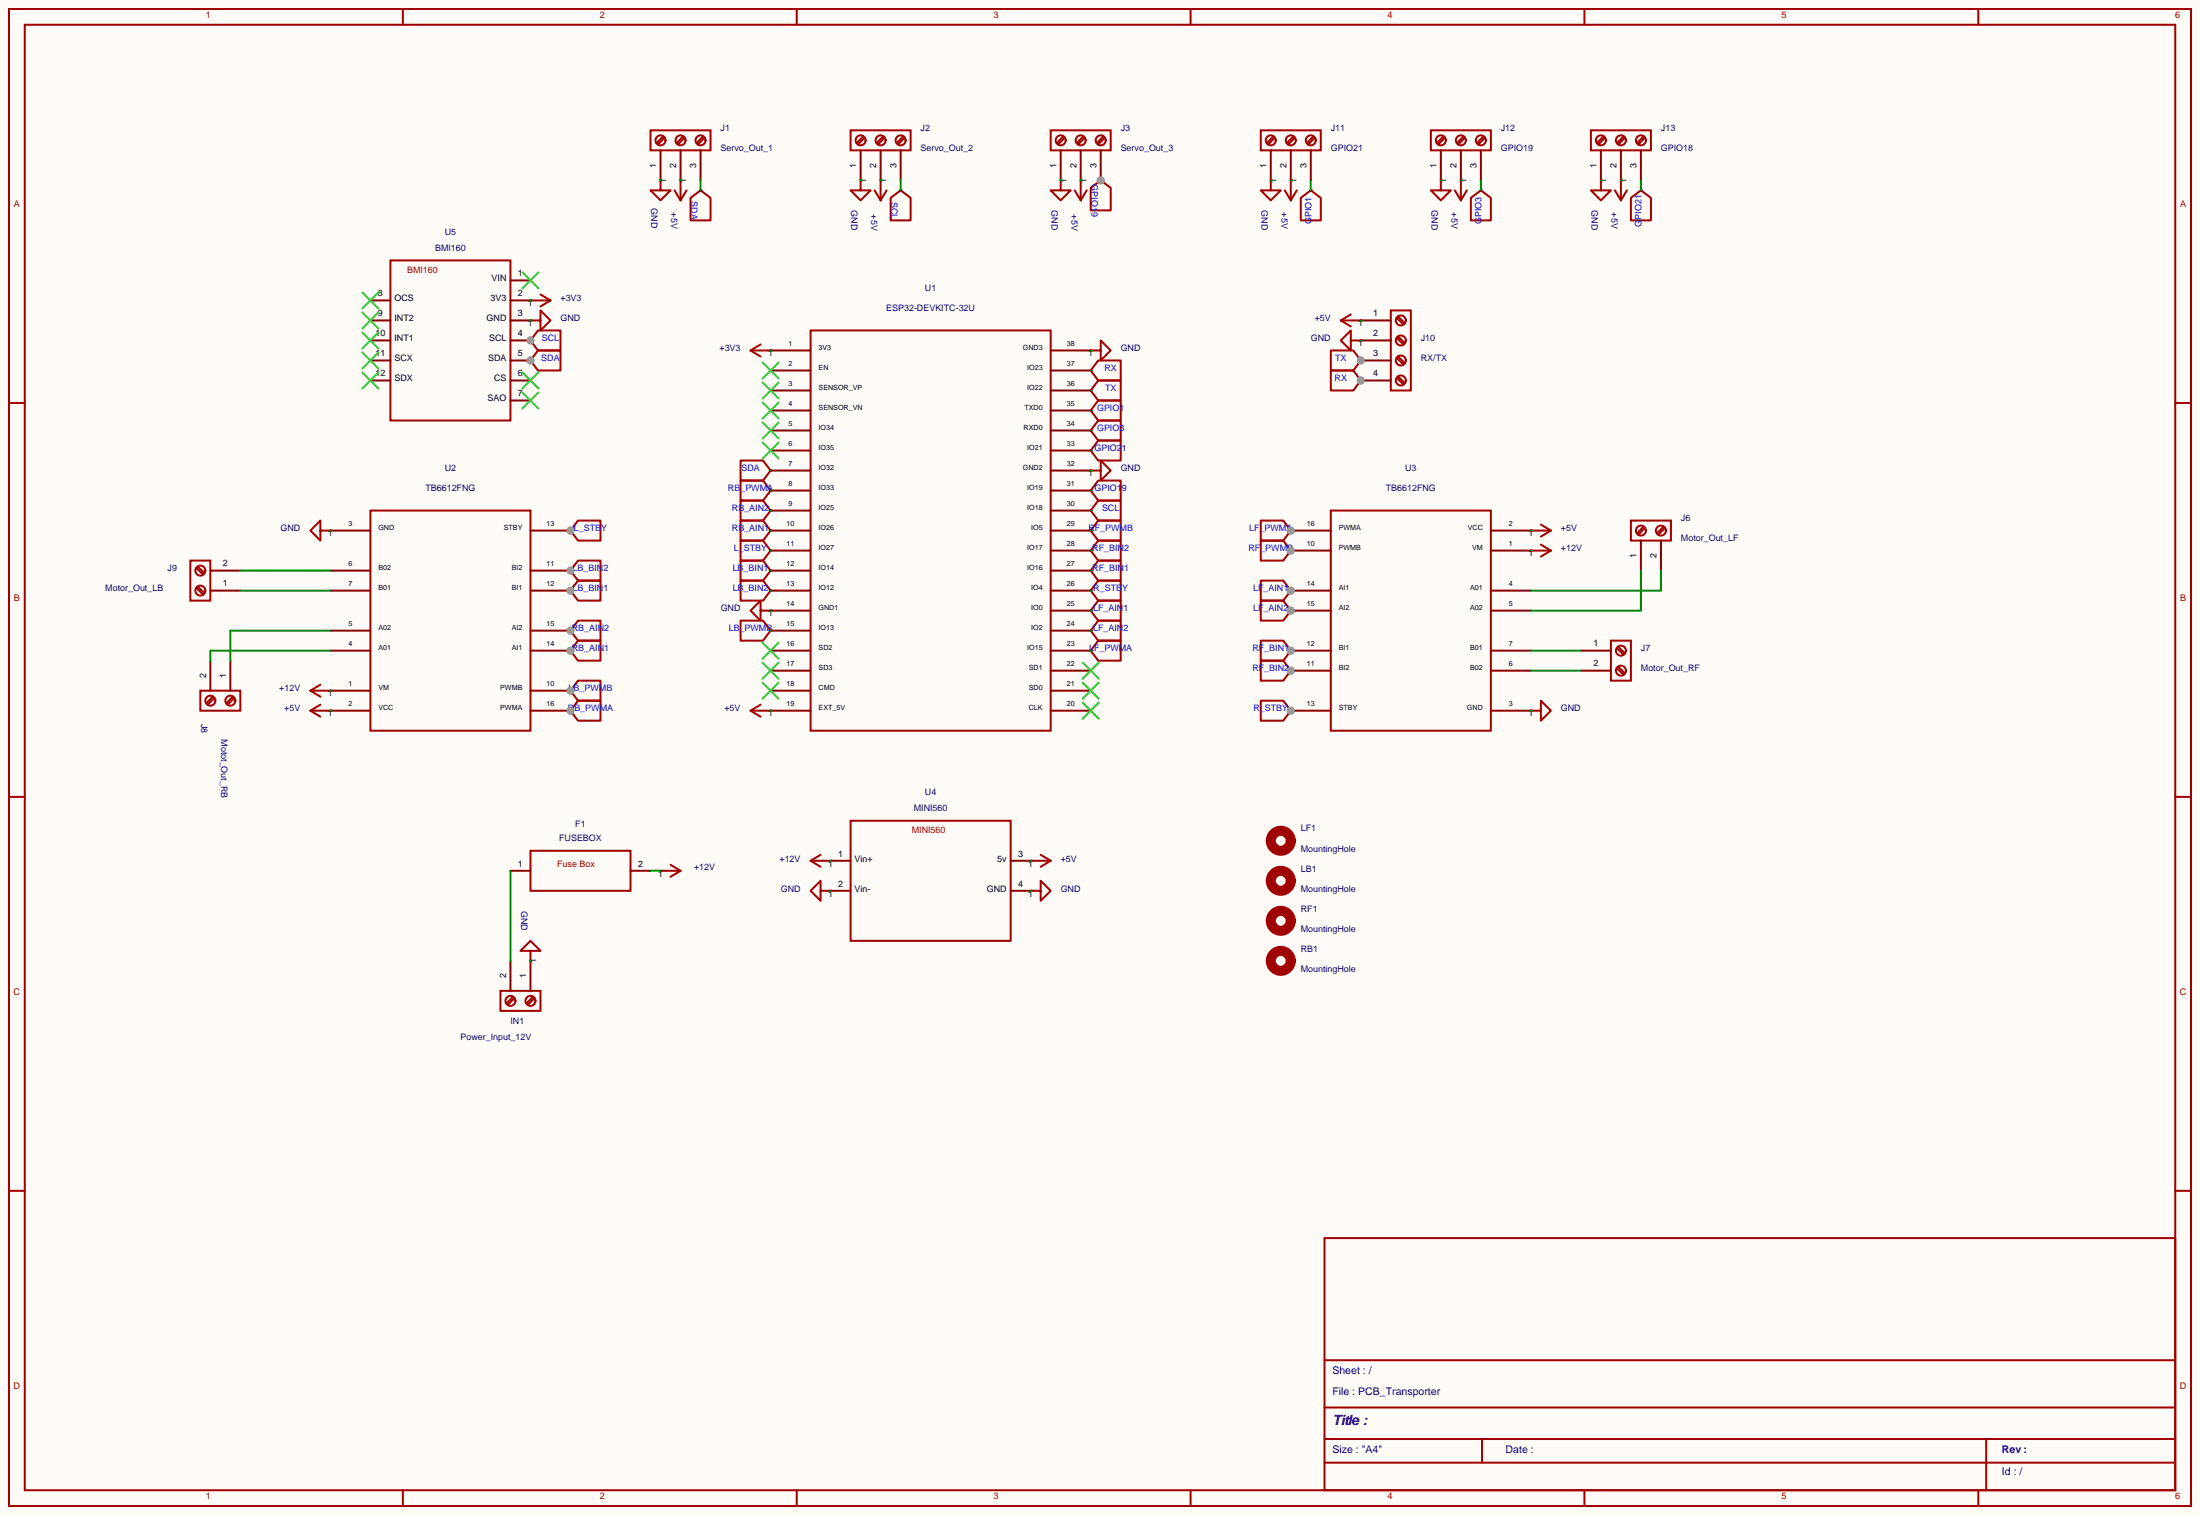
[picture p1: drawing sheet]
<svg xmlns="http://www.w3.org/2000/svg" width="279mm" height="192mm" viewBox="0 0 279 192" stroke-linecap="round" stroke-linejoin="round" font-family="sans-serif">
<path d="M0 0h279.3v192.3h-279.3z" fill="#fffcf7"/>
<g fill="none" stroke="#a10000" stroke-width=".25">
<path d="M1.1 1.1h277v190h-277zM3.1 3.1h273v186h-273zM51.1 1.1v2M101.1 1.1v2M151.1 1.1v2M201.1 1.1v2M251.1 1.1v2M1.1 51.1h2M276.1 51.1h2M73.4 73.7h2.8v2.5h-2.8l-1-1.2zM1.1 101.1h2M276.1 101.1h2"/>
<path d="M1.1 151.1h2M168.1 157.1h108v32h-108zM276.1 151.1h2M168.1 178.6h108M168.1 172.6h108M51.1 189.1v2M101.1 189.1v2M151.1 189.1v2M168.1 185.6h108M168.1 182.6h108M188.1 182.6v3M201.1 189.1v2"/>
<path d="M251.1 189.1v2M252.1 182.6v6.5"/>
</g>
<path d="M72.4 75h.1" fill="none" stroke="#870000" stroke-width=".25"/>
<circle cx="72.4" cy="75" r=".51" fill="#999"/>
<path d="M68.3 44.5h2.9v2.5h-2.9l-1-1.2z" fill="none" stroke="#a10000" stroke-width=".25"/>
<path d="M67.3 45.8h.1" fill="none" stroke="#870000" stroke-width=".25"/>
<circle cx="67.3" cy="45.8" r=".51" fill="#999"/>
<path d="M73.4 66.1h2.8v2.5h-2.8l-1-1.3z" fill="none" stroke="#a10000" stroke-width=".25"/>
<path d="M72.4 67.3h.1" fill="none" stroke="#870000" stroke-width=".25"/>
<circle cx="72.4" cy="67.3" r=".51" fill="#999"/>
<path d="M165.1 25.1l1.3-.9 1.3 .9v2.9h-2.6zM94 58.5h2.9l.9 1.2-.9 1.3h-2.9zM139.4 78.8h2.9v2.5h-2.9l-.9-1.3zM73.4 86.4h2.8v2.5h-2.8l-1-1.2z" fill="none" stroke="#a10000" stroke-width=".25"/>
<path d="M166.4 24.2h.1M97.8 59.7h.1M72.4 87.7h.1M138.5 80h.1" fill="none" stroke="#870000" stroke-width=".25"/>
<circle cx="72.4" cy="87.7" r=".51" fill="#999"/>
<path d="M160.1 76.2h2.8l1 1.3-1 1.3h-2.8z" fill="none" stroke="#a10000" stroke-width=".25"/>
<path d="M163.9 77.5h.1" fill="none" stroke="#870000" stroke-width=".25"/>
<circle cx="163.9" cy="77.5" r=".51" fill="#999"/>
<path d="M94 61h2.9l.9 1.3-.9 1.2h-2.9zM139.4 63.5h2.9v2.6h-2.9l-.9-1.3zM160.1 88.9h2.8l1 1.3-1 1.3h-2.8z" fill="none" stroke="#a10000" stroke-width=".25"/>
<path d="M97.8 62.3h.1M138.5 64.8h.1M163.9 90.2h.1" fill="none" stroke="#870000" stroke-width=".25"/>
<circle cx="163.9" cy="90.2" r=".51" fill="#999"/>
<path d="M186.7 25.1l1.3-.9 1.3 .9v2.9h-2.6zM168.9 44.5h2.9l1 1.3-1 1.2h-2.9z" fill="none" stroke="#a10000" stroke-width=".25"/>
<path d="M188 24.2h.1M172.8 45.8h.1" fill="none" stroke="#870000" stroke-width=".25"/>
<circle cx="172.8" cy="45.8" r=".51" fill="#999"/>
<path d="M68.3 41.9h2.9v2.6h-2.9l-1-1.3zM139.4 48.3h2.9v2.5h-2.9l-.9-1.2z" fill="none" stroke="#a10000" stroke-width=".25"/>
<path d="M67.3 43.2h.1M138.5 49.6h.1" fill="none" stroke="#870000" stroke-width=".25"/>
<circle cx="67.3" cy="43.2" r=".51" fill="#999"/>
<path d="M73.4 71.2h2.8v2.5h-2.8l-1-1.3z" fill="none" stroke="#a10000" stroke-width=".25"/>
<path d="M72.4 72.4h.1" fill="none" stroke="#870000" stroke-width=".25"/>
<circle cx="72.4" cy="72.4" r=".51" fill="#999"/>
<path d="M94 63.5h2.9l.9 1.3-.9 1.3h-2.9zM94 73.7h2.9l.9 1.3-.9 1.2h-2.9zM139.4 61h2.9v2.5h-2.9l-.9-1.2zM73.4 88.9h2.8v2.6h-2.8l-1-1.3zM139.4 81.3h2.9v2.6h-2.9l-.9-1.3z" fill="none" stroke="#a10000" stroke-width=".25"/>
<path d="M97.8 64.8h.1M97.8 75h.1M138.5 62.3h.1M72.4 90.2h.1M138.5 82.6h.1" fill="none" stroke="#870000" stroke-width=".25"/>
<circle cx="72.4" cy="90.2" r=".51" fill="#999"/>
<path d="M87.7 25.1l1.2-.9 1.3 .9v2.9h-2.5zM138.5 23.8l1.2-.9 1.3 .9v2.9h-2.5zM139.4 50.8h2.9v2.6h-2.9l-.9-1.3zM139.4 71.2h2.9v2.5h-2.9l-.9-1.3zM139.4 68.6h2.9v2.6h-2.9l-.9-1.3zM139.4 66.1h2.9v2.5h-2.9l-.9-1.3z" fill="none" stroke="#a10000" stroke-width=".25"/>
<path d="M88.9 24.2h.1M139.7 22.9h.1M138.5 52.1h.1M138.5 72.4h.1M138.5 69.9h.1M138.5 67.3h.1" fill="none" stroke="#870000" stroke-width=".25"/>
<circle cx="139.7" cy="22.9" r=".51" fill="#999"/>
<path d="M73.4 78.8h2.8v2.5h-2.8l-1-1.3zM94 78.8h2.9l.9 1.2-.9 1.3h-2.9z" fill="none" stroke="#a10000" stroke-width=".25"/>
<path d="M72.4 80h.1M97.8 80h.1" fill="none" stroke="#870000" stroke-width=".25"/>
<circle cx="72.4" cy="80" r=".51" fill="#999"/>
<path d="M139.4 45.8h2.9v2.5h-2.9l-.9-1.3zM139.4 73.7h2.9v2.5h-2.9l-.9-1.2zM73.4 81.3h2.8v2.6h-2.8l-1-1.3z" fill="none" stroke="#a10000" stroke-width=".25"/>
<path d="M138.5 47h.1M138.5 75h.1M72.4 82.6h.1" fill="none" stroke="#870000" stroke-width=".25"/>
<circle cx="72.4" cy="82.6" r=".51" fill="#999"/>
<path d="M207 25.1l1.3-.9 1.3 .9v2.9h-2.6zM168.9 47h2.9l1 1.3-1 1.3h-2.9z" fill="none" stroke="#a10000" stroke-width=".25"/>
<path d="M208.3 24.2h.1M172.8 48.3h.1" fill="none" stroke="#870000" stroke-width=".25"/>
<circle cx="172.8" cy="48.3" r=".51" fill="#999"/>
<path d="M160.1 66.1h2.8l1 1.2-1 1.3h-2.8z" fill="none" stroke="#a10000" stroke-width=".25"/>
<path d="M163.9 67.3h.1" fill="none" stroke="#870000" stroke-width=".25"/>
<circle cx="163.9" cy="67.3" r=".51" fill="#999"/>
<path d="M160.1 83.9h2.8l1 1.2-1 1.3h-2.8z" fill="none" stroke="#a10000" stroke-width=".25"/>
<path d="M163.9 85.1h.1" fill="none" stroke="#870000" stroke-width=".25"/>
<circle cx="163.9" cy="85.1" r=".51" fill="#999"/>
<path d="M94 71.2h2.9l.9 1.2-.9 1.3h-2.9zM139.4 76.2h2.9v2.6h-2.9l-.9-1.3zM160.1 81.3h2.8l1 1.3-1 1.3h-2.8z" fill="none" stroke="#a10000" stroke-width=".25"/>
<path d="M97.8 72.4h.1M138.5 77.5h.1M163.9 82.6h.1" fill="none" stroke="#870000" stroke-width=".25"/>
<circle cx="163.9" cy="82.6" r=".51" fill="#999"/>
<path d="M113.1 25.1l1.2-.9 1.3 .9v2.9h-2.5zM139.4 55.9h2.9v2.6h-2.9l-.9-1.3zM139.4 53.4h2.9v2.5h-2.9l-.9-1.3zM94 66.1h2.9l.9 1.2-.9 1.3h-2.9zM94 68.6h2.9l.9 1.3-.9 1.3h-2.9zM160.1 68.6h2.8l1 1.3-1 1.3h-2.8z" fill="none" stroke="#a10000" stroke-width=".25"/>
<path d="M114.3 24.2h.1M138.5 57.2h.1M138.5 54.6h.1M97.8 67.3h.1M97.8 69.9h.1M163.9 69.9h.1" fill="none" stroke="#870000" stroke-width=".25"/>
<circle cx="163.9" cy="69.9" r=".51" fill="#999"/>
<path d="M160.1 73.7h2.8l1 1.3-1 1.2h-2.8z" fill="none" stroke="#a10000" stroke-width=".25"/>
<path d="M163.9 75h.1" fill="none" stroke="#870000" stroke-width=".25"/>
<circle cx="163.9" cy="75" r=".51" fill="#999"/>
<g fill="none" stroke="#a10000" stroke-width=".25">
<path d="M108 16.5h7.6v2.6h-7.6zM109.6 17.3l-.9 .9M109.8 17.5l-.9 .8M112.1 17.3l-.8 .9M112.3 17.5l-.8 .8M114.7 17.3l-.9 .9M114.8 17.5l-.8 .8M134.7 22.9v1.3h1.2l-1.2 1.2-1.3-1.2h1.3M176.6 39.4h2.5v10.2h-2.5zM184.7 24.2l.8 1.2M185.5 22.9v2.5M186.2 24.2l-.7 1.2"/>
<path d="M171.5 43.2v-1.3l-1.3 1.3 1.3 1.3v-1.3h1.3M177.3 40.3l.9 .9M177.3 42.9l.9 .8M177.3 45.4l.9 .9M177.3 48l.9 .8M177.5 40.2l.8 .8M177.5 42.7l.8 .8M177.5 45.2l.8 .9M177.5 47.8l.8 .8M25.4 87.7h5.1v2.5h-5.1zM27 88.4l-.8 .9M27.2 88.6l-.8 .8"/>
<path d="M29.6 88.4l-.9 .9M29.8 88.6l-.9 .8M204.5 81.3h2.5v5.1h-2.5zM205.2 82.3l.9 .8M205.2 84.8l.9 .8M205.4 82.1l.9 .8M205.4 84.6l.9 .9M83.9 110.5h2.5M85.1 109.8l1.3 .7M86.4 110.5l-1.3 .8M130.8 109.3h2.6M132.1 108.5l1.3 .8"/>
<path d="M133.4 109.3l-1.3 .7M67.3 120.7h1.3l-1.3-1.3-1.2 1.3h1.2v1.3"/>
<circle cx="109.3" cy="17.8" r=".63"/>
<circle cx="111.8" cy="17.8" r=".63"/>
<circle cx="114.3" cy="17.8" r=".63"/>
<circle cx="177.8" cy="40.7" r=".63"/>
<circle cx="177.8" cy="43.2" r=".63"/>
<circle cx="177.8" cy="48.3" r=".63"/>
<circle cx="177.8" cy="45.8" r=".63"/>
<circle cx="26.7" cy="88.9" r=".63"/>
<circle cx="29.2" cy="88.9" r=".63"/>
<circle cx="205.8" cy="85.1" r=".63"/>
<circle cx="205.8" cy="82.6" r=".63"/>
</g>
<g fill="none" stroke="#870000" stroke-width=".25">
<path d="M109.3 19.1v3.8M111.8 19.1v3.8M114.3 19.1v3.8M134.7 22.9h.1M185.5 22.9h.1M172.8 43.2h.1M172.8 40.7h3.8M172.8 43.2h3.8M172.8 45.8h3.8M26.7 83.9v3.8M29.2 83.9v3.8M200.7 82.6h3.8"/>
<path d="M200.7 85.1h3.8M83.9 110.5h.1M130.8 109.3h.1M67.3 122h.1"/>
</g>
<circle cx="172.8" cy="45.8" r=".51" fill="#999"/>
<path d="M172.8 48.3h3.8" fill="none" stroke="#870000" stroke-width=".25"/>
<circle cx="172.8" cy="48.3" r=".51" fill="#999"/>
<g fill="none" stroke="#a10000" stroke-width="1.3">
<circle cx="162.6" cy="116.9" r="1.27"/>
<circle cx="162.6" cy="106.7" r="1.27"/>
</g>
<g fill="none" stroke="#a10000" stroke-width=".25">
<path d="M133.4 16.5h7.6v2.6h-7.6zM135 17.3l-.9 .9M135.2 17.5l-.9 .8M137.5 17.3l-.8 .9M137.7 17.5l-.8 .8M140.1 17.3l-.9 .9M140.2 17.5l-.8 .8M83.9 22.9v1.3h1.2l-1.2 1.2-1.3-1.2h1.3M109.3 22.9v1.3h1.2l-1.2 1.2-1.3-1.2h1.3M161.3 22.9v1.3h1.3l-1.3 1.2-1.2-1.2h1.2M163.1 24.2l.8 1.2M163.9 22.9v2.5"/>
<path d="M164.6 24.2l-.7 1.2M205 24.2l.8 1.2M205.8 22.9v2.5M206.5 24.2l-.7 1.2M102.9 41.9h30.5v50.8h-30.5zM138.5 44.5h1.2v-1.3l1.3 1.3-1.3 1.3v-1.3M24.2 71.2h2.5v5h-2.5zM24.9 74.6l.9 .9M24.9 72.1l.9 .8M25.1 74.5l.9 .8M25.1 71.9l.9 .9M95.3 90.2l1.3 .8"/>
<path d="M95.3 90.2h2.5M96.6 89.4l-1.3 .8"/>
<circle cx="134.7" cy="17.8" r=".63"/>
<circle cx="137.2" cy="17.8" r=".63"/>
<circle cx="139.7" cy="17.8" r=".63"/>
<circle cx="25.4" cy="72.4" r=".63"/>
<circle cx="25.4" cy="75" r=".63"/>
</g>
<g fill="none" stroke="#870000" stroke-width=".25">
<path d="M134.7 19.1v3.8M137.2 19.1v3.8M139.7 19.1v3.8M83.9 22.9h.1M109.3 22.9h.1M161.3 22.9h.1M163.9 22.9h.1M205.8 22.9h.1M97.8 44.5h5.1M97.8 47h5.1M97.8 49.6h5.1M97.8 52.1h5.1"/>
<path d="M97.8 54.6h5.1M97.8 57.2h5.1M97.8 59.7h5.1M133.4 44.5h5.1M133.4 47h5.1M133.4 49.6h5.1M133.4 52.1h5.1M133.4 54.6h5.1M133.4 57.2h5.1M133.4 59.7h5.1M138.5 44.5h.1M26.7 72.4h3.8"/>
<path d="M26.7 75h3.8M97.8 62.3h5.1M97.8 64.8h5.1M97.8 67.3h5.1M97.8 69.9h5.1M97.8 72.4h5.1M97.8 75h5.1M97.8 77.5h5.1M133.4 62.3h5.1M133.4 64.8h5.1M133.4 67.3h5.1M133.4 69.9h5.1"/>
<path d="M133.4 72.4h5.1M133.4 75h5.1M133.4 77.5h5.1M97.8 90.2h.1M97.8 80h5.1M97.8 82.6h5.1M97.8 85.1h5.1M97.8 87.7h5.1M97.8 90.2h5.1M133.4 80h5.1M133.4 82.6h5.1M133.4 85.1h5.1"/>
<path d="M133.4 87.7h5.1M133.4 90.2h5.1"/>
</g>
<g fill="none" stroke="#3c3" stroke-width=".25">
<path d="M96.8 46l2 2M96.8 48.5l2 2.1M96.8 51.1l2 2M96.8 53.6l2 2.1M96.8 56.2l2 2M98.8 46l-2 2M98.8 48.5l-2 2.1M98.8 51.1l-2 2M98.8 53.6l-2 2.1M98.8 56.2l-2 2M96.8 81.6l2 2M96.8 84.1l2 2"/>
<path d="M96.8 86.6l2 2.1M98.8 81.6l-2 2M98.8 84.1l-2 2M98.8 86.6l-2 2.1M137.4 84.1l2.1 2M137.4 86.6l2.1 2.1M137.4 89.2l2.1 2M139.5 84.1l-2.1 2M139.5 86.6l-2.1 2.1M139.5 89.2l-2.1 2"/>
</g>
<circle cx="139.7" cy="22.9" r=".51" fill="#999"/>
<g fill="none" stroke="#a10000" stroke-width=".25">
<path d="M49.6 33.1h15.2v20.3h-15.2zM67.3 38.1h2.6M68.6 37.4l1.3 .7M69.9 38.1l-1.3 .8M111 24.2l.8 1.2M111.8 22.9v2.5M112.6 24.2l-.8 1.2M136.4 24.2l.8 1.2M137.2 22.9v2.5M138 24.2l-.8 1.2M171.5 39.9l-1.3 .8M182.9 22.9v1.3h1.3l-1.3 1.2-1.3-1.2h1.3"/>
<path d="M203.2 22.9v1.3h1.3l-1.3 1.2-1.2-1.2h1.2M138.5 59.7h1.2v-1.2l1.3 1.2-1.3 1.3v-1.3M170.2 40.7l1.3 .7M170.2 40.7h2.6M40.7 67.3v-1.2l-1.3 1.2 1.3 1.3v-1.3h1.2M194.3 69.9h2.6M194.3 67.3h2.6M195.6 69.1l1.3 .8M195.6 66.6l1.3 .7M196.9 69.9l-1.3 .7M196.9 67.3l-1.3 .8M207 66.1h5.1v2.5h-5.1z"/>
<path d="M208.6 66.8l-.8 .9M208.8 67l-.8 .9M211.2 66.8l-.9 .9M211.4 67l-.9 .9M39.4 90.2l1.3 .8M39.4 90.2h2.5M39.4 87.7l1.3 .7M39.4 87.7h2.5M40.7 89.4l-1.3 .8M40.7 86.9l-1.3 .8M194.3 90.2h1.3v-1.3l1.3 1.3-1.3 1.3v-1.3M108 104.2h20.3v15.2h-20.3z"/>
<circle cx="208.3" cy="67.3" r=".63"/>
<circle cx="210.9" cy="67.3" r=".63"/>
</g>
<g fill="none" stroke="#870000" stroke-width=".25">
<path d="M47 38.1h2.6M64.8 38.1h2.5M64.8 35.6h2.5M67.3 38.1h.1M111.8 22.9h.1M137.2 22.9h.1M182.9 22.9h.1M203.2 22.9h.1M47 40.7h2.6M47 43.2h2.6M47 45.8h2.6M47 48.3h2.6"/>
<path d="M64.8 40.7h2.5M64.8 43.2h2.5M138.5 59.7h.1M172.8 40.7h.1M41.9 67.3h.1M194.3 69.9h.1M194.3 67.3h.1M208.3 68.6v3.8M210.9 68.6v3.8M41.9 90.2h.1M41.9 87.7h.1M194.3 90.2h.1"/>
<path d="M105.4 109.3h2.6M105.4 113.1h2.6M128.3 109.3h2.5M128.3 113.1h2.5"/>
</g>
<circle cx="162.6" cy="111.8" r="1.27" fill="none" stroke="#a10000" stroke-width="1.3"/>
<path d="M46 37.1l2 2M46 39.7l2 2M48 37.1l-2 2M48 39.7l-2 2M66.3 34.6l2.1 2M68.4 34.6l-2.1 2M46 42.2l2 2M46 44.7l2 2.1M46 47.3l2 2M48 42.2l-2 2M48 44.7l-2 2.1M48 47.3l-2 2" fill="none" stroke="#3c3" stroke-width=".25"/>
<circle cx="67.3" cy="43.2" r=".51" fill="#999"/>
<path d="M64.8 45.8h2.5" fill="none" stroke="#870000" stroke-width=".25"/>
<circle cx="67.3" cy="45.8" r=".51" fill="#999"/>
<path d="M203.2 19.1v3.8M205.8 19.1v3.8M208.3 19.1v3.8M64.8 48.3h2.5M64.8 50.8h2.5M97.8 44.5h.1M97.8 77.5h.1M67.3 90.2h5.1" fill="none" stroke="#870000" stroke-width=".25"/>
<path d="M66.3 47.3l2.1 2M66.3 49.8l2.1 2M68.4 47.3l-2.1 2M68.4 49.8l-2.1 2" fill="none" stroke="#3c3" stroke-width=".25"/>
<g fill="none" stroke="#a10000" stroke-width=".25">
<path d="M202 16.5h7.6v2.6h-7.6zM203.6 17.3l-.9 .9M203.7 17.5l-.8 .8M206.1 17.3l-.8 .9M206.3 17.5l-.9 .8M208.6 17.3l-.8 .9M208.8 17.5l-.8 .8M95.3 44.5l1.3 .7M95.3 44.5h2.5M96.6 43.7l-1.3 .8M47 64.8h20.3v27.9h-20.3zM96.6 77.5v-1.3l-1.3 1.3 1.3 1.3v-1.3h1.2"/>
<circle cx="203.2" cy="17.8" r=".63"/>
<circle cx="205.8" cy="17.8" r=".63"/>
<circle cx="208.3" cy="17.8" r=".63"/>
</g>
<circle cx="72.4" cy="90.2" r=".51" fill="#999"/>
<path d="M67.3 87.7h5.1" fill="none" stroke="#870000" stroke-width=".25"/>
<circle cx="72.4" cy="87.7" r=".51" fill="#999"/>
<path d="M67.3 82.6h5.1" fill="none" stroke="#870000" stroke-width=".25"/>
<circle cx="72.4" cy="82.6" r=".51" fill="#999"/>
<path d="M67.3 80h5.1" fill="none" stroke="#870000" stroke-width=".25"/>
<circle cx="72.4" cy="80" r=".51" fill="#999"/>
<path d="M67.3 75h5.1" fill="none" stroke="#870000" stroke-width=".25"/>
<circle cx="72.4" cy="75" r=".51" fill="#999"/>
<path d="M67.3 72.4h5.1" fill="none" stroke="#870000" stroke-width=".25"/>
<circle cx="72.4" cy="72.4" r=".51" fill="#999"/>
<path d="M67.3 67.3h5.1" fill="none" stroke="#870000" stroke-width=".25"/>
<circle cx="72.4" cy="67.3" r=".51" fill="#999"/>
<g fill="none" stroke="#870000" stroke-width=".25">
<path d="M161.3 19.1v3.8M163.9 19.1v3.8M166.4 19.1v3.8M182.9 19.1v3.8M185.5 19.1v3.8M188 19.1v3.8M86.4 22.9h.1M67.3 40.7h.1M41.9 75h5.1M41.9 72.4h5.1M41.9 67.3h5.1M163.9 67.3h5"/>
<path d="M41.9 90.2h5.1M41.9 87.7h5.1M41.9 82.6h5.1M41.9 80h5.1M64.8 110.5h2.5M80 110.5h2.6M105.4 113.1h.1M130.8 113.1h.1M64.8 122v3.8M67.3 122v3.8"/>
</g>
<g fill="none" stroke="#a10000" stroke-width=".25">
<path d="M160.1 16.5h7.6v2.6h-7.6zM161.7 17.3l-.9 .9M161.8 17.5l-.8 .8M164.2 17.3l-.8 .9M164.4 17.5l-.9 .8M166.7 17.3l-.8 .9M166.9 17.5l-.8 .8M181.6 16.5h7.7v2.6h-7.7zM183.2 17.3l-.8 .9M183.4 17.5l-.8 .8M185.8 17.3l-.9 .9M186 17.5l-.9 .8"/>
<path d="M188.3 17.3l-.8 .9M188.5 17.5l-.8 .8M85.6 24.2l.8 1.2M86.4 22.9v2.5M87.2 24.2l-.8 1.2M67.3 40.7h1.3v-1.3l1.3 1.3-1.3 1.2v-1.2M168.9 64.8h20.4v27.9h-20.4zM67.3 108h12.7v5.1h-12.7zM104.2 113.1v-1.3l-1.3 1.3 1.3 1.2v-1.2h1.2M130.8 113.1h1.3v-1.3l1.3 1.3-1.3 1.2v-1.2M63.5 125.8h5.1v2.5h-5.1zM65.1 126.5l-.8 .9"/>
<path d="M65.3 126.7l-.8 .8M67.7 126.5l-.9 .9M67.9 126.7l-.9 .8"/>
<circle cx="161.3" cy="17.8" r=".63"/>
<circle cx="163.9" cy="17.8" r=".63"/>
<circle cx="166.4" cy="17.8" r=".63"/>
<circle cx="182.9" cy="17.8" r=".63"/>
<circle cx="185.5" cy="17.8" r=".63"/>
<circle cx="188" cy="17.8" r=".63"/>
<circle cx="64.8" cy="127" r=".63"/>
<circle cx="67.3" cy="127" r=".63"/>
</g>
<circle cx="162.6" cy="122" r="1.27" fill="none" stroke="#a10000" stroke-width="1.3"/>
<circle cx="163.9" cy="67.3" r=".51" fill="#999"/>
<path d="M163.9 69.9h5" fill="none" stroke="#870000" stroke-width=".25"/>
<circle cx="163.9" cy="69.9" r=".51" fill="#999"/>
<path d="M163.9 75h5" fill="none" stroke="#870000" stroke-width=".25"/>
<circle cx="163.9" cy="75" r=".51" fill="#999"/>
<path d="M163.9 77.5h5" fill="none" stroke="#870000" stroke-width=".25"/>
<circle cx="163.9" cy="77.5" r=".51" fill="#999"/>
<path d="M163.9 82.6h5" fill="none" stroke="#870000" stroke-width=".25"/>
<circle cx="163.9" cy="82.6" r=".51" fill="#999"/>
<path d="M163.9 85.1h5" fill="none" stroke="#870000" stroke-width=".25"/>
<circle cx="163.9" cy="85.1" r=".51" fill="#999"/>
<path d="M163.9 90.2h5" fill="none" stroke="#870000" stroke-width=".25"/>
<circle cx="163.9" cy="90.2" r=".51" fill="#999"/>
<path d="M83.9 19.1v3.8M86.4 19.1v3.8M88.9 19.1v3.8M189.3 67.3h5M189.3 69.9h5M189.3 75h5M189.3 77.5h5M189.3 82.6h5M189.3 85.1h5M189.3 90.2h5M105.4 109.3h.1" fill="none" stroke="#870000" stroke-width=".25"/>
<g fill="none" stroke="#a10000" stroke-width=".25">
<path d="M82.6 16.5h7.6v2.6h-7.6zM84.2 17.3l-.9 .9M84.4 17.5l-.9 .8M86.7 17.3l-.8 .9M86.9 17.5l-.8 .8M89.3 17.3l-.9 .9M89.4 17.5l-.8 .8M102.9 109.3l1.3 .7M102.9 109.3h2.5M104.2 108.5l-1.3 .8"/>
<circle cx="83.9" cy="17.8" r=".63"/>
<circle cx="86.4" cy="17.8" r=".63"/>
<circle cx="88.9" cy="17.8" r=".63"/>
</g>
<g fill="none" stroke="#008700" stroke-width=".25">
<path d="M67.3 38.1h.1M83.9 22.9h.1M86.4 22.9h.1M88.9 22.9v1.3M109.3 22.9h.1M111.8 22.9h.1M114.3 22.9v1.3M134.7 22.9h.1M137.2 22.9h.1M161.3 22.9h.1M163.9 22.9h.1M166.4 22.9v1.3"/>
<path d="M182.9 22.9h.1M185.5 22.9h.1M188 22.9v1.3M203.2 22.9h.1M205.8 22.9h.1M208.3 22.9v1.3M67.3 40.7h.1M97.8 44.5h.1M97.8 59.7h.1M138.5 44.5h.1M138.5 59.7h.1M138.5 47h.1"/>
<path d="M138.5 49.6h.1M138.5 52.1h.1M138.5 54.6h.1M138.5 57.2h.1M172.8 43.2h.1M172.8 40.7h.1M30.5 75h11.4M30.5 72.4h11.4M41.9 67.3h.1M97.8 77.5h.1M97.8 62.3h.1M97.8 64.8h.1"/>
<path d="M97.8 67.3h.1M97.8 69.9h.1M97.8 72.4h.1M97.8 75h.1M138.5 62.3h.1M138.5 64.8h.1M138.5 67.3h.1M138.5 69.9h.1M138.5 72.4h.1M138.5 75h.1M138.5 77.5h.1M194.3 69.9h.1"/>
<path d="M194.3 67.3h.1M208.3 72.4v5.1h-14M210.9 72.4v2.6h-16.6M41.9 90.2h.1M41.9 87.7h.1M41.9 80h-12.7v3.9M41.9 82.6h-15.2v1.3M97.8 90.2h.1M97.8 80h.1M138.5 80h.1M138.5 82.6h.1M194.3 90.2h.1"/>
<path d="M194.3 82.6h6.4M194.3 85.1h6.4M64.8 110.5v11.5M82.6 110.5h1.3M105.4 109.3h.1M105.4 113.1h.1M130.8 109.3h.1M130.8 113.1h.1M67.3 122h.1"/>
</g>
<text font-size="1.8" fill="#000080" x="169.1" y="180.9">Title :</text>
<g font-size="1.3" fill="#000080">
<text x="169.1" y="177">File : PCB_Transporter</text>
<text x="169.1" y="174.3">Sheet : /</text>
<text x="169.1" y="184.4">Size : &quot;A4&quot;</text>
<text x="191.1" y="184.4">Date :</text>
<text x="254.1" y="184.4">Rev :</text>
<text x="254.1" y="187.2">Id : /</text>
</g>
<g font-size="1.2" fill="#a00000">
<text x="26.1" y="2.2">1</text>
<text x="76.1" y="2.2">2</text>
<text x="126.1" y="2.2">3</text>
<text x="176.1" y="2.2">4</text>
<text x="226.1" y="2.2">5</text>
<text x="276.1" y="2.2">6</text>
<text x="1.8" y="26.2">A</text>
<text x="276.8" y="26.2">A</text>
<text x="1.8" y="76.2">B</text>
<text x="276.8" y="76.2">B</text>
<text x="1.7" y="126.2">C</text>
<text x="276.7" y="126.2">C</text>
<text x="1.7" y="176.2">D</text>
<text x="276.7" y="176.2">D</text>
<text x="26.1" y="190.2">1</text>
<text x="76.1" y="190.2">2</text>
<text x="126.1" y="190.2">3</text>
<text x="176.1" y="190.2">4</text>
<text x="226.1" y="190.2">5</text>
<text x="276.1" y="190.2">6</text>
</g>
<g font-size="1.1" fill="#000080">
<text x="91.5" y="16.6">J1</text>
<text x="116.9" y="16.6">J2</text>
<text x="142.3" y="16.6">J3</text>
<text x="168.9" y="16.6">J11</text>
<text x="190.5" y="16.6">J12</text>
<text x="210.9" y="16.6">J13</text>
<text x="91.5" y="19.2">Servo_Out_1</text>
<text x="116.9" y="19.2">Servo_Out_2</text>
<text x="142.3" y="19.2">Servo_Out_3</text>
<text x="168.9" y="19.2">GPIO21</text>
<text x="190.5" y="19.2">GPIO19</text>
<text x="210.9" y="19.2">GPIO18</text>
<text x="56.5" y="29.8">U5</text>
<text x="82.7" y="26.5" transform="rotate(90 82.7 26.5)">GND</text>
<text x="85.2" y="26.9" transform="rotate(90 85.2 26.9)">+5V</text>
<text x="108.1" y="26.7" transform="rotate(90 108.1 26.7)">GND</text>
<text x="110.6" y="27.2" transform="rotate(90 110.6 27.2)">+5V</text>
<text x="133.5" y="26.7" transform="rotate(90 133.5 26.7)">GND</text>
<text x="136" y="27.2" transform="rotate(90 136 27.2)">+5V</text>
<text x="160.1" y="26.7" transform="rotate(90 160.1 26.7)">GND</text>
<text x="162.7" y="26.9" transform="rotate(90 162.7 26.9)">+5V</text>
<text x="181.7" y="26.7" transform="rotate(90 181.7 26.7)">GND</text>
<text x="184.3" y="26.9" transform="rotate(90 184.3 26.9)">+5V</text>
<text x="202.1" y="26.7" transform="rotate(90 202.1 26.7)">GND</text>
<text x="204.6" y="26.9" transform="rotate(90 204.6 26.9)">+5V</text>
<text x="55.2" y="31.9">BMI160</text>
<text x="71.2" y="38.2">+3V3</text>
<text x="71.2" y="40.8">GND</text>
<text x="112.5" y="39.5">ESP32-DEVKITC-32U</text>
<text x="117.4" y="37">U1</text>
<text x="166.9" y="40.8">+5V</text>
<text x="91.3" y="44.6">+3V3</text>
<text x="142.3" y="44.6">GND</text>
<text x="166.4" y="43.3">GND</text>
<text x="180.4" y="43.3">J10</text>
<text x="180.4" y="45.8">RX/TX</text>
<text x="56.5" y="59.8">U2</text>
<text x="142.3" y="59.8">GND</text>
<text x="178.4" y="59.8">U3</text>
<text x="54" y="62.4">TB6612FNG</text>
<text x="175.9" y="62.4">TB6612FNG</text>
<text x="35.6" y="67.4">GND</text>
<text x="198.2" y="70">+12V</text>
<text x="198.2" y="67.4">+5V</text>
<text x="213.4" y="66.2">J6</text>
<text x="213.4" y="68.7">Motor_Out_LF</text>
<text x="13.4" y="75.1">Motor_Out_LB</text>
<text x="21.3" y="72.5">J9</text>
<text x="91.5" y="77.6">GND</text>
<text x="208.3" y="82.7">J7</text>
<text x="35.5" y="87.8">+12V</text>
<text x="208.3" y="85.2">Motor_Out_RF</text>
<text x="25.5" y="91.9" transform="rotate(90 25.5 91.9)">J8</text>
<text x="28.1" y="93.8" transform="rotate(90 28.1 93.8)">Motot_Out_RB</text>
<text x="36.1" y="90.3">+5V</text>
<text x="92" y="90.3">+5V</text>
<text x="198.2" y="90.3">GND</text>
<text x="117.4" y="101">U4</text>
<text x="71" y="106.8">FUSEBOX</text>
<text x="73" y="105">F1</text>
<text x="116" y="103">MINI560</text>
<text x="165.1" y="105.5">LF1</text>
<text x="88.1" y="110.4">+12V</text>
<text x="99" y="109.3">+12V</text>
<text x="99.1" y="113.2">GND</text>
<text x="134.7" y="109.3">+5V</text>
<text x="134.7" y="113.2">GND</text>
<text x="165.1" y="108.1">MountingHole</text>
<text x="165.1" y="110.6">LB1</text>
<text x="165.1" y="113.2">MountingHole</text>
<text x="66.2" y="115.6" transform="rotate(90 66.2 115.6)">GND</text>
<text x="165.1" y="115.7">RF1</text>
<text x="165.1" y="118.2">MountingHole</text>
<text x="165.1" y="120.8">RB1</text>
<text x="165.1" y="123.3">MountingHole</text>
<text x="58.5" y="131.9">Power_Input_12V</text>
<text x="64.8" y="129.9">IN1</text>
</g>
<g font-size="1.1">
<text x="83.3" y="21.3" transform="rotate(-90 83.3 21.3)">1</text>
<text x="84.6" y="23.2" transform="rotate(-90 84.6 23.2)">1</text>
<text x="85.8" y="21.3" transform="rotate(-90 85.8 21.3)">2</text>
<text x="87.1" y="23.2" transform="rotate(-90 87.1 23.2)">1</text>
<text x="88.4" y="21.3" transform="rotate(-90 88.4 21.3)">3</text>
<text x="108.7" y="21.3" transform="rotate(-90 108.7 21.3)">1</text>
<text x="110" y="23.2" transform="rotate(-90 110 23.2)">1</text>
<text x="111.2" y="21.3" transform="rotate(-90 111.2 21.3)">2</text>
<text x="112.5" y="23.2" transform="rotate(-90 112.5 23.2)">1</text>
<text x="113.8" y="21.3" transform="rotate(-90 113.8 21.3)">3</text>
<text x="134.1" y="21.3" transform="rotate(-90 134.1 21.3)">1</text>
<text x="135.4" y="23.2" transform="rotate(-90 135.4 23.2)">1</text>
<text x="136.6" y="21.3" transform="rotate(-90 136.6 21.3)">2</text>
<text x="137.9" y="23.2" transform="rotate(-90 137.9 23.2)">1</text>
<text x="139.2" y="21.3" transform="rotate(-90 139.2 21.3)">3</text>
<text x="160.8" y="21.3" transform="rotate(-90 160.8 21.3)">1</text>
<text x="162" y="23.2" transform="rotate(-90 162 23.2)">1</text>
<text x="163.3" y="21.3" transform="rotate(-90 163.3 21.3)">2</text>
<text x="164.6" y="23.2" transform="rotate(-90 164.6 23.2)">1</text>
<text x="165.9" y="21.3" transform="rotate(-90 165.9 21.3)">3</text>
<text x="182.4" y="21.3" transform="rotate(-90 182.4 21.3)">1</text>
<text x="183.6" y="23.2" transform="rotate(-90 183.6 23.2)">1</text>
<text x="184.9" y="21.3" transform="rotate(-90 184.9 21.3)">2</text>
<text x="186.2" y="23.2" transform="rotate(-90 186.2 23.2)">1</text>
<text x="187.4" y="21.3" transform="rotate(-90 187.4 21.3)">3</text>
<text x="202.7" y="21.3" transform="rotate(-90 202.7 21.3)">1</text>
<text x="204" y="23.2" transform="rotate(-90 204 23.2)">1</text>
<text x="205.2" y="21.3" transform="rotate(-90 205.2 21.3)">2</text>
<text x="206.5" y="23.2" transform="rotate(-90 206.5 23.2)">1</text>
<text x="207.8" y="21.3" transform="rotate(-90 207.8 21.3)">3</text>
<text x="62.4" y="35.7">VIN</text>
<text x="65.8" y="35">1</text>
<text x="48" y="37.6">8</text>
<text x="48" y="40.1">9</text>
<text x="50.1" y="38.2">OCS</text>
<text x="50.1" y="40.8">INT2</text>
<text x="61.8" y="40.8">GND</text>
<text x="62.3" y="38.2">3V3</text>
<text x="65.8" y="37.6">2</text>
<text x="65.8" y="40.1">3</text>
<text x="67" y="38.9">1</text>
<text x="67" y="41.4">1</text>
<text x="172.4" y="41.4">1</text>
<text x="174.3" y="40.1">1</text>
<text x="47.7" y="42.7">10</text>
<text x="47.7" y="45.2">11</text>
<text x="47.7" y="47.7">12</text>
<text x="50.1" y="43.3">INT1</text>
<text x="50.1" y="45.8">SCX</text>
<text x="62" y="45.8">SDA</text>
<text x="62.1" y="43.3">SCL</text>
<text x="65.8" y="42.7">4</text>
<text x="65.8" y="45.2">5</text>
<text x="65.8" y="47.7">6</text>
<text x="97.5" y="45.2">1</text>
<text x="138.1" y="45.2">1</text>
<text x="172.4" y="43.9">1</text>
<text x="174.3" y="42.7">2</text>
<text x="174.3" y="45.2">3</text>
<text x="174.3" y="47.7">4</text>
<text x="50.1" y="48.4">SDX</text>
<text x="61.9" y="50.9">SAO</text>
<text x="62.7" y="48.4">CS</text>
<text x="65.8" y="50.3">7</text>
<text x="138.1" y="60.4">1</text>
<text x="28.3" y="71.9">2</text>
<text x="41.6" y="68.1">1</text>
<text x="194" y="70.6">1</text>
<text x="194" y="68.1">1</text>
<text x="207.8" y="70.8" transform="rotate(-90 207.8 70.8)">1</text>
<text x="210.3" y="70.8" transform="rotate(-90 210.3 70.8)">2</text>
<text x="28.3" y="74.4">1</text>
<text x="97.5" y="78.2">1</text>
<text x="202.3" y="82">1</text>
<text x="26.2" y="86.1" transform="rotate(-90 26.2 86.1)">2</text>
<text x="28.7" y="86.1" transform="rotate(-90 28.7 86.1)">1</text>
<text x="41.6" y="88.4">1</text>
<text x="202.3" y="84.6">2</text>
<text x="41.6" y="90.9">1</text>
<text x="97.5" y="90.9">1</text>
<text x="194" y="90.9">1</text>
<text x="65.8" y="110">1</text>
<text x="81" y="110">2</text>
<text x="83.5" y="111.2">1</text>
<text x="105.1" y="113.8">1</text>
<text x="105.1" y="110">1</text>
<text x="106.4" y="108.7">1</text>
<text x="106.4" y="112.5">2</text>
<text x="108.5" y="109.3">Vin+</text>
<text x="108.5" y="113.2">Vin-</text>
<text x="125.3" y="113.2">GND</text>
<text x="126.6" y="109.3">5v</text>
<text x="129.3" y="108.7">3</text>
<text x="129.3" y="112.5">4</text>
<text x="130.5" y="110">1</text>
<text x="130.5" y="113.8">1</text>
<text x="64.3" y="124.2" transform="rotate(-90 64.3 124.2)">2</text>
<text x="66.8" y="124.2" transform="rotate(-90 66.8 124.2)">1</text>
<text x="68.1" y="122.3" transform="rotate(-90 68.1 122.3)">1</text>
</g>
<g font-size="1.1" fill="#00f">
<text x="138.6" y="23.4" transform="rotate(90 138.6 23.4)">GPIO19</text>
<text x="87.8" y="25.5" transform="rotate(90 87.8 25.5)">SDA</text>
<text x="113.2" y="25.6" transform="rotate(90 113.2 25.6)">SCL</text>
<text x="166.5" y="28.4" transform="rotate(-90 166.5 28.4)">GPIO1</text>
<text x="188.1" y="28.4" transform="rotate(-90 188.1 28.4)">GPIO3</text>
<text x="208.4" y="28.8" transform="rotate(-90 208.4 28.8)">GPIO21</text>
<text x="68.7" y="45.8">SDA</text>
<text x="68.8" y="43.3">SCL</text>
<text x="140.2" y="47.1">RX</text>
<text x="169.5" y="45.8">TX</text>
<text x="139.3" y="52.2">GPIO1</text>
<text x="140.3" y="49.7">TX</text>
<text x="169.4" y="48.4">RX</text>
<text x="94.1" y="59.8">SDA</text>
<text x="139" y="57.3">GPIO21</text>
<text x="139.3" y="54.7">GPIO3</text>
<text x="92.4" y="62.4">RB_PWMA</text>
<text x="92.9" y="64.9">RB_AIN2</text>
<text x="139" y="62.4">GPIO19</text>
<text x="139.9" y="64.9">SCL</text>
<text x="72.9" y="67.4">L_STBY</text>
<text x="92.9" y="67.4">RB_AIN1</text>
<text x="93.2" y="70">L_STBY</text>
<text x="138.2" y="67.4">RF_PWMB</text>
<text x="138.7" y="70">RF_BIN2</text>
<text x="158.5" y="70">RF_PWMB</text>
<text x="158.6" y="67.4">LF_PWMA</text>
<text x="72.7" y="75.1">LB_BIN1</text>
<text x="72.7" y="72.5">LB_BIN2</text>
<text x="93" y="75.1">LB_BIN2</text>
<text x="93" y="72.5">LB_BIN1</text>
<text x="138.7" y="72.5">RF_BIN1</text>
<text x="138.8" y="77.6">LF_AIN1</text>
<text x="138.8" y="75.1">R_STBY</text>
<text x="159.1" y="77.6">LF_AIN2</text>
<text x="159.1" y="75.1">LF_AIN1</text>
<text x="72.6" y="80.1">RB_AIN2</text>
<text x="72.6" y="82.7">RB_AIN1</text>
<text x="92.5" y="80.1">LB_PWMB</text>
<text x="138.3" y="82.7">LF_PWMA</text>
<text x="138.8" y="80.1">LF_AIN2</text>
<text x="159" y="82.7">RF_BIN1</text>
<text x="72.2" y="87.8">LB_PWMB</text>
<text x="159" y="85.2">RF_BIN2</text>
<text x="72.1" y="90.3">RB_PWMA</text>
<text x="159.1" y="90.3">R_STBY</text>
</g>
<g font-size="1.1" fill="#a00000">
<text x="51.7" y="34.7">BMI160</text>
<text x="115.7" y="105.8">MINI560</text>
<text x="70.7" y="110">Fuse Box</text>
</g>
<g font-size=".9">
<text x="100.1" y="43.9">1</text>
<text x="100.1" y="46.5">2</text>
<text x="103.9" y="44.4">3V3</text>
<text x="103.9" y="47">EN</text>
<text x="129.8" y="44.4">GND3</text>
<text x="130.4" y="47">IO23</text>
<text x="135.4" y="43.9">38</text>
<text x="135.4" y="46.5">37</text>
<text x="100.1" y="49">3</text>
<text x="100.1" y="51.6">4</text>
<text x="103.9" y="49.5">SENSOR_VP</text>
<text x="103.9" y="52.1">SENSOR_VN</text>
<text x="130" y="52.1">TXD0</text>
<text x="130.4" y="49.5">IO22</text>
<text x="135.4" y="49">36</text>
<text x="135.4" y="51.6">35</text>
<text x="100.1" y="54.1">5</text>
<text x="100.1" y="56.6">6</text>
<text x="100.1" y="59.2">7</text>
<text x="103.9" y="54.6">IO34</text>
<text x="103.9" y="57.1">IO35</text>
<text x="103.9" y="59.7">IO32</text>
<text x="129.8" y="59.7">GND2</text>
<text x="129.9" y="54.6">RXD0</text>
<text x="130.4" y="57.1">IO21</text>
<text x="135.4" y="54.1">34</text>
<text x="135.4" y="56.6">33</text>
<text x="135.4" y="59.2">32</text>
<text x="100.1" y="61.7">8</text>
<text x="100.1" y="64.3">9</text>
<text x="103.9" y="62.2">IO33</text>
<text x="103.9" y="64.8">IO25</text>
<text x="130.4" y="62.2">IO19</text>
<text x="130.4" y="64.8">IO18</text>
<text x="135.4" y="61.7">31</text>
<text x="135.4" y="64.3">30</text>
<text x="44.2" y="71.9">6</text>
<text x="44.2" y="66.8">3</text>
<text x="48" y="67.3">GND</text>
<text x="64" y="67.3">STBY</text>
<text x="69.4" y="71.9">11</text>
<text x="69.4" y="66.8">13</text>
<text x="99.9" y="66.8">10</text>
<text x="99.9" y="69.3">11</text>
<text x="99.9" y="71.9">12</text>
<text x="103.9" y="67.3">IO26</text>
<text x="103.9" y="69.8">IO27</text>
<text x="130.4" y="69.8">IO17</text>
<text x="130.9" y="67.3">IO5</text>
<text x="135.4" y="66.8">29</text>
<text x="135.4" y="69.3">28</text>
<text x="135.4" y="71.9">27</text>
<text x="165.9" y="66.8">16</text>
<text x="165.9" y="69.3">10</text>
<text x="170" y="67.3">PWMA</text>
<text x="170" y="69.8">PWMB</text>
<text x="186.3" y="67.3">VCC</text>
<text x="186.9" y="69.8">VM</text>
<text x="191.6" y="66.8">2</text>
<text x="191.6" y="69.3">1</text>
<text x="44.2" y="74.4">7</text>
<text x="48" y="74.9">B01</text>
<text x="48" y="72.4">B02</text>
<text x="65" y="74.9">BI1</text>
<text x="65" y="72.4">BI2</text>
<text x="69.4" y="74.4">12</text>
<text x="99.9" y="74.4">13</text>
<text x="99.9" y="77">14</text>
<text x="103.9" y="72.4">IO14</text>
<text x="103.9" y="74.9">IO12</text>
<text x="103.9" y="77.5">GND1</text>
<text x="130.4" y="72.4">IO16</text>
<text x="130.9" y="74.9">IO4</text>
<text x="130.9" y="77.5">IO0</text>
<text x="135.4" y="74.4">26</text>
<text x="135.4" y="77">25</text>
<text x="165.9" y="74.4">14</text>
<text x="165.9" y="77">15</text>
<text x="170" y="74.9">AI1</text>
<text x="170" y="77.5">AI2</text>
<text x="186.6" y="74.9">A01</text>
<text x="186.6" y="77.5">A02</text>
<text x="191.6" y="74.4">4</text>
<text x="191.6" y="77">5</text>
<text x="44.2" y="82">4</text>
<text x="44.2" y="79.5">5</text>
<text x="48" y="82.5">A01</text>
<text x="48" y="80">A02</text>
<text x="65" y="82.5">AI1</text>
<text x="65" y="80">AI2</text>
<text x="69.4" y="82">14</text>
<text x="69.4" y="79.5">15</text>
<text x="99.9" y="79.5">15</text>
<text x="99.9" y="82">16</text>
<text x="103.9" y="80">IO13</text>
<text x="103.9" y="82.5">SD2</text>
<text x="130.4" y="82.5">IO15</text>
<text x="130.9" y="80">IO2</text>
<text x="135.4" y="79.5">24</text>
<text x="135.4" y="82">23</text>
<text x="165.9" y="82">12</text>
<text x="170" y="82.5">BI1</text>
<text x="186.6" y="82.5">B01</text>
<text x="191.6" y="82">7</text>
<text x="44.2" y="89.7">2</text>
<text x="44.2" y="87.1">1</text>
<text x="48" y="87.6">VM</text>
<text x="63.5" y="87.6">PWMB</text>
<text x="69.4" y="89.7">16</text>
<text x="69.4" y="87.1">10</text>
<text x="99.9" y="84.6">17</text>
<text x="99.9" y="87.1">18</text>
<text x="99.9" y="89.7">19</text>
<text x="103.9" y="85.1">SD3</text>
<text x="103.9" y="87.6">CMD</text>
<text x="130.6" y="85.1">SD1</text>
<text x="130.6" y="87.6">SD0</text>
<text x="135.4" y="84.6">22</text>
<text x="135.4" y="87.1">21</text>
<text x="135.4" y="89.7">20</text>
<text x="165.9" y="84.6">11</text>
<text x="165.9" y="89.7">13</text>
<text x="170" y="85.1">BI2</text>
<text x="186.6" y="85.1">B02</text>
<text x="191.6" y="84.6">6</text>
<text x="191.6" y="89.7">3</text>
<text x="48" y="90.2">VCC</text>
<text x="63.5" y="90.2">PWMA</text>
<text x="103.9" y="90.2">EXT_5V</text>
<text x="130.6" y="90.2">CLK</text>
<text x="170" y="90.2">STBY</text>
<text x="186.2" y="90.2">GND</text>
</g>
</svg>
